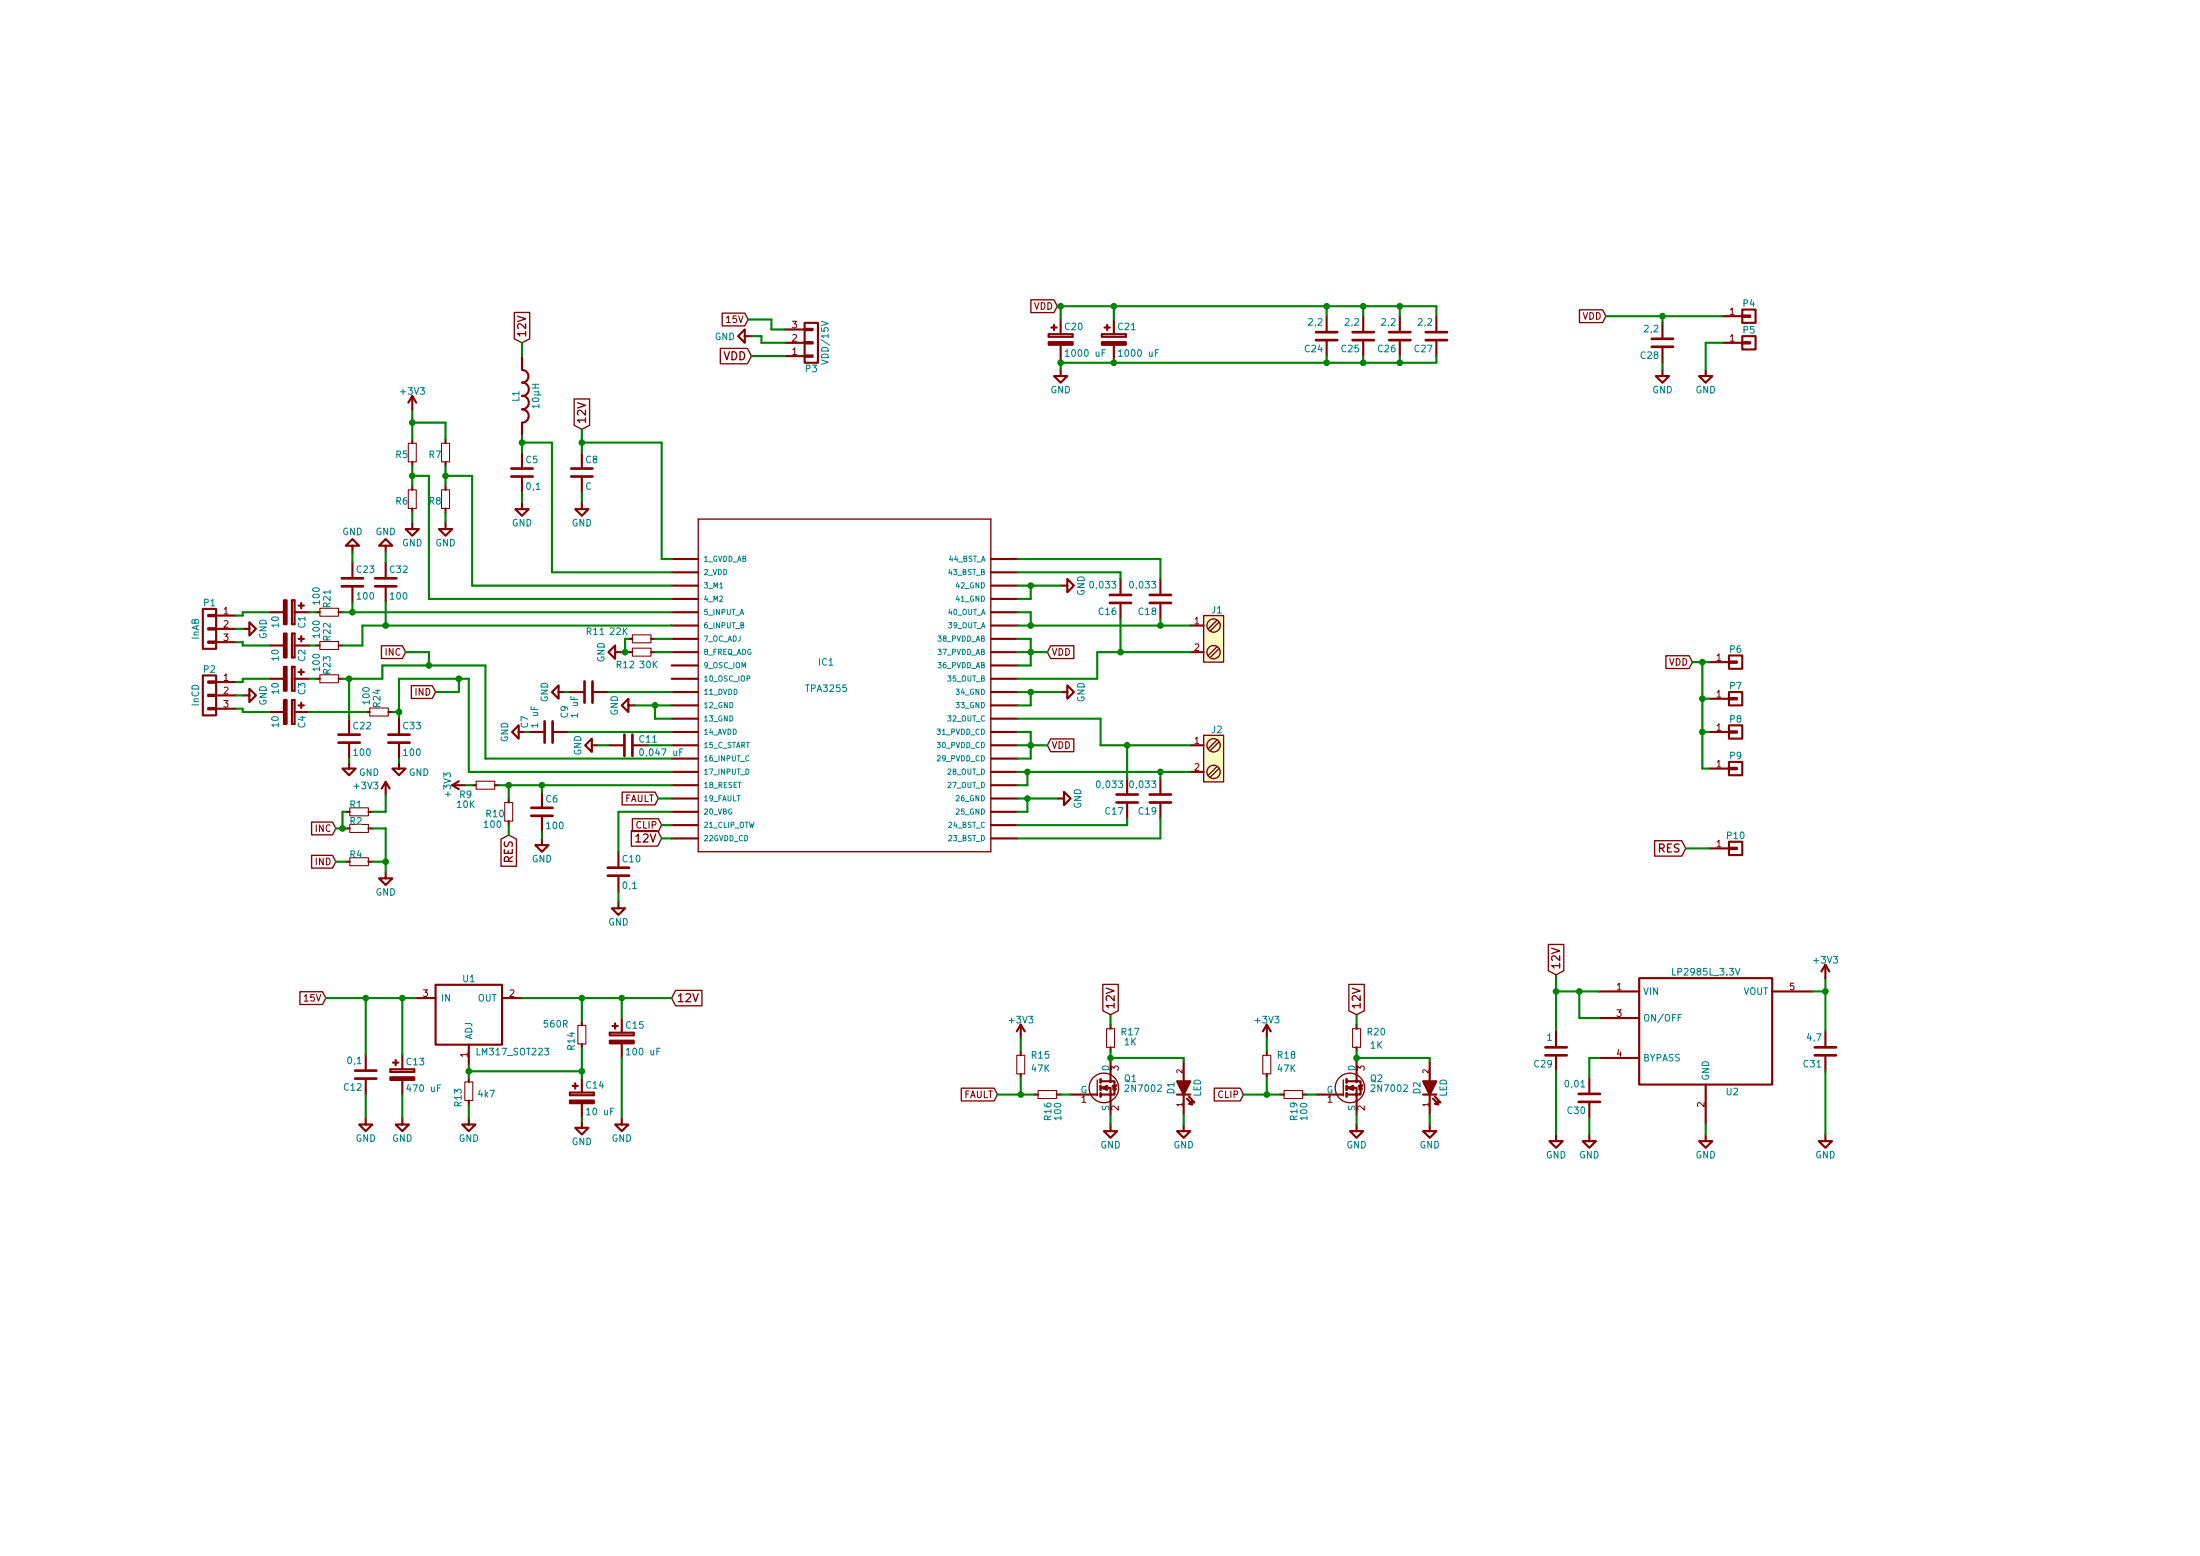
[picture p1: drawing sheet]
<svg xmlns="http://www.w3.org/2000/svg" width="420mm" height="297mm" viewBox="0 0 420 297" stroke-linecap="round" stroke-linejoin="round" font-family="sans-serif">
<g fill="none" stroke="#840000" stroke-width=".2">
<path d="M78 84.6h1.5v3.6h-1.5zM78 93.5h1.5v3.6h-1.5zM84.3 84.6h1.6v3.6h-1.6zM84.3 93.5h1.6v3.6h-1.6zM61.1 116.1h3.5v1.5h-3.5zM61.1 122.5h3.5v1.5h-3.5zM61.1 128.8h3.5v1.5h-3.5zM70.6 135.2h3.6v1.5h-3.6zM120.8 123.7h3.5v1.6h-3.5zM120.8 121.2h3.5v1.5h-3.5zM66.8 157.4h3.6v1.5h-3.6zM66.8 154.2h3.6v1.5h-3.6z"/>
<path d="M90.9 149.1h3.6v1.6h-3.6zM96.4 153.2h1.5v3.6h-1.5zM66.8 163.7h3.6v1.6h-3.6zM110.4 195.7h1.5v3.6h-1.5zM211.3 196.4h1.6v3.5h-1.6zM258.3 196.4h1.5v3.5h-1.5zM88.8 206.5h1.5v3.6h-1.5zM194.2 201.5h1.5v3.5h-1.5zM198.2 208.2h3.6v1.5h-3.6zM241.2 201.5h1.5v3.5h-1.5zM245.2 208.2h3.6v1.5h-3.6z"/>
</g>
<g fill="none" stroke="#840000" stroke-width=".41">
<path d="M332.7 59.1h2.6v2.5h-2.6zM78.7 75.6v2.5M78.7 75.6l-.7 1.3M78.7 75.6l.8 1.3M99.7 68v2.5M99.7 75.6a1.3 1.3 0 0 1 1.3 1.2 1.3 1.3 0 0 1-1.3 1.3 1.27 1.27 0 0 1 1.3 1.3 1.27 1.27 0 0 1-1.3 1.3M99.7 73a1.3 1.3 0 0 1 1.3 1.3 1.3 1.3 0 0 1-1.3 1.3M99.7 70.6a1.22 1.22 0 0 1 1.2 1.2 1.22 1.22 0 0 1-1.2 1.3M142.2 64.2v-1.3l-1.2 1.3 1.2 1.2v-1.2h1.3M149.9 65.4h3.8M149.9 68h3.8M149.9 62.9h3.8"/>
<path d="M153.7 62.8h1.5v.2h-1.5zM153.7 65.3h1.5v.3h-1.5zM153.7 67.9h1.5v.2h-1.5zM153.7 61.6h2.5v7.7h-2.5zM200.3 63.8v.5zM200.3 64.3h4.6zM200.3 63.8h4.6zM200.8 62.5h1M201.3 62v1M202.6 70.5v1.3h1.2l-1.2 1.3-1.3-1.3h1.3M202.6 61v2.8M202.6 65.8v2.8"/>
<path d="M204.9 63.8v.5zM210.4 63.8v.5zM210.4 64.3h4.6zM210.4 63.8h4.6zM210.9 62.5h1.1M211.5 62v1M212.7 61v2.8M212.7 65.8v2.8M215 63.8v.5zM253.4 60.4v2.8M253.4 65.2v2.8M260.3 60.4v2.8"/>
<path d="M260.3 65.2v2.8M267.3 60.4v2.8M267.3 65.2v2.8M274.3 60.4v2.8M274.3 65.2v2.8M317.5 70.5v1.3h1.3l-1.3 1.3-1.3-1.3h1.3M317.5 61.6v2.8M317.5 66.5v2.8M325.8 70.5v1.3h1.2l-1.2 1.3-1.3-1.3h1.3M328.9 60.4h3.8M328.9 65.4h3.8M332.7 60.2h1.6v.3h-1.6z"/>
<path d="M332.7 65.3h1.6v.3h-1.6zM332.7 64.2h2.6v2.5h-2.6zM78.7 99.7v1.3h1.3l-1.3 1.3-1.2-1.3h1.2M78.7 83.9v.7M78.7 88.2v.7M78.7 92.7v.8M78.7 97.1v.7M85.1 99.7v1.3h1.3l-1.3 1.3-1.3-1.3h1.3M85.1 83.9v.7M85.1 88.2v.7M85.1 92.7v.8M85.1 97.1v.7"/>
<path d="M99.7 95.9v1.3h1.3l-1.3 1.3-1.3-1.3h1.3M99.7 80.7v2.5M99.7 86.4v2.8M99.7 91.2v2.8M111.1 95.9v1.3h1.3l-1.3 1.3-1.2-1.3h1.2M111.1 86.4v2.8M111.1 91.2v2.8M38.7 116.2h2.6v7.7h-2.6zM39.8 119.9h1.5v.3h-1.5zM39.8 117.4h1.5v.2h-1.5zM41.3 117.5h3.8M51.4 116.9h2.8"/>
<path d="M55.8 114.6h.5zM55.8 114.6v4.6zM55.8 119.2h.5zM56.3 114.6v4.6zM56.3 116.9h2.8M57 115.6h1M57.5 115.1v1M60.3 116.9h.8M64.6 116.9h.8M67.3 104.2h1.3l-1.3-1.3-1.3 1.3h1.3v1.2M67.3 107.4v2.7M67.3 112.2v2.8"/>
<path d="M73.7 104.2h1.2l-1.2-1.3-1.3 1.3h1.3v1.2M73.7 107.4v2.7M73.7 112.2v2.8M128.3 119.4h5M128.3 106.7h5M128.3 109.3h5M128.3 111.8h5M128.3 114.3h5M128.3 116.9h5M189.2 119.4h5.1M189.2 106.7h5.1M189.2 109.3h5.1"/>
<path d="M189.2 111.8h5.1M189.2 114.3h5.1M189.2 116.9h5.1M202.6 111.8h1.2v-1.3l1.3 1.3-1.3 1.3v-1.3M214 110.5v2.8M214 115.4v2.7M221.6 110.5v2.8M221.6 115.4v2.7M227.3 119.4h2.6M38.7 128.9h2.6v7.7h-2.6zM39.8 122.5h1.5v.2h-1.5zM39.8 135.2h1.5v.2h-1.5z"/>
<path d="M39.8 132.6h1.5v.3h-1.5zM39.8 130.1h1.5v.2h-1.5zM41.3 120.1h3.8M41.3 122.6h3.8M41.3 130.2h3.8M41.3 132.8h3.8M41.3 135.3h3.8M46.4 120.1h1.2v-1.3l1.3 1.3-1.3 1.2v-1.2M46.4 132.8h1.2v-1.3l1.3 1.3-1.3 1.2v-1.2M51.4 129.6h2.8M51.4 123.2h2.8M51.4 135.9h2.8"/>
<path d="M55.8 120.9h.5zM55.8 120.9v4.6zM55.8 125.5h.5zM55.8 127.3h.5zM55.8 127.3v4.6zM55.8 131.9h.5zM55.8 133.6h.5zM55.8 133.6v4.6zM55.8 138.2h.5zM56.3 120.9v4.6zM56.3 127.3v4.6zM56.3 133.6v4.6z"/>
<path d="M56.3 129.6h2.8M56.3 123.2h2.8M56.3 135.9h2.8M57 122h1M57 134.7h1M57 128.3h1M57.5 121.4v1.1M57.5 127.8v1M57.5 134.1v1.1M60.3 129.6h.8M60.3 123.2h.8M64.6 129.6h.8"/>
<path d="M64.6 123.2h.8M66.7 137.2v2.8M69.8 135.9h.8M74.2 135.9h.7M76.2 137.2v2.8M99.1 139.7v-1.2l-1.3 1.2 1.3 1.3v-1.3h1.2M101 139.7h2.8M105.8 139.7h2.8M106.7 132.1v-1.3l-1.3 1.3 1.3 1.3v-1.3h1.2M108.6 132.1h2.8M113.4 132.1h2.8M117.5 124.5v-1.3l-1.3 1.3 1.3 1.3v-1.3h1.2"/>
<path d="M120 134.7v-1.3l-1.3 1.3 1.3 1.2v-1.2h1.3M120 124.5h.8M120 122h.8M124.3 124.5h.8M124.3 122h.8M128.3 124.5h5M128.3 122h5M128.3 127h5M128.3 129.6h5M128.3 132.1h5M128.3 139.7h5M128.3 134.7h5"/>
<path d="M128.3 137.2h5M189.2 124.5h5.1M189.2 122h5.1M189.2 127h5.1M189.2 129.6h5.1M189.2 132.1h5.1M189.2 139.7h5.1M189.2 134.7h5.1M189.2 137.2h5.1M202.6 132.1h1.2v-1.3l1.3 1.3-1.3 1.3v-1.3M227.3 124.5h2.6M326.4 139.7h3.8"/>
<path d="M326.4 126.4h3.8M326.4 133.4h3.8M330.2 126.3h1.5v.2h-1.5zM330.2 125.1h2.5v2.6h-2.5zM330.2 133.3h1.5v.2h-1.5zM330.2 132.1h2.5v2.6h-2.5zM330.2 139.6h1.5v.3h-1.5zM330.2 138.5h2.5v2.5h-2.5zM66 155h.8M66 158.2h.8M66.7 145.5v1.2h1.2l-1.2 1.3-1.3-1.3h1.3M66.7 142v2.8"/>
<path d="M70.4 155h.7M70.4 158.2h.7M73.7 149.3l-.8 1.2M73.7 149.3v2.5M73.7 149.3l.7 1.2M76.2 145.5v1.2h1.3l-1.3 1.3-1.3-1.3h1.3M76.2 142v2.8M86.4 149.9h2.5M86.4 149.9l1.2 .8M87.6 149.1l-1.2 .8M90.2 149.9h.7M94.5 149.9h.7"/>
<path d="M97.2 152.4v.8M97.2 156.8v.7M103.5 151.2v2.8M103.5 156v2.8M113 142.3v-1.3l-1.2 1.3 1.2 1.2v-1.2h1.3M116.2 142.3h2.8M121 142.3h2.8M128.3 149.9h5M128.3 142.3h5M128.3 147.4h5M128.3 155h5M128.3 157.5h5"/>
<path d="M128.3 144.8h5M128.3 152.4h5M189.2 149.9h5.1M189.2 142.3h5.1M189.2 147.4h5.1M189.2 155h5.1M189.2 157.5h5.1M189.2 144.8h5.1M189.2 152.4h5.1M201.9 152.4h1.3v-1.2l1.3 1.2-1.3 1.3v-1.3M215.3 148.6v2.8M215.3 153.5v2.7"/>
<path d="M221.6 148.6v2.8M221.6 153.5v2.7M227.3 142.3h2.6M227.3 147.4h2.6M326.4 146.7h3.8M330.2 146.6h1.5v.2h-1.5zM330.2 145.5h2.5v2.5h-2.5zM66 164.5h.8M70.4 164.5h.7M73.7 166.4v1.3h1.2l-1.2 1.2-1.3-1.2h1.3M103.5 160.1v1.2h1.3l-1.3 1.3-1.3-1.3h1.3M118.1 172.1v1.3h1.3l-1.3 1.3-1.3-1.3h1.3"/>
<path d="M118.1 162.6v2.8M118.1 167.4v2.8M128.3 160.1h5M189.2 160.1h5.1M326.4 162h3.8M330.2 161.8h1.5v.3h-1.5zM330.2 160.7h2.5v2.5h-2.5zM79.4 190.5h3.8M83.2 188h12.7v11.4h-12.7zM89.5 199.4v3.8M95.9 190.5h3.8M111.1 195v.7"/>
<path d="M111.1 199.3v.8M116.5 197.1v.5zM116.5 197.6h4.5zM116.5 197.1h4.5zM117 195.9h1M117.5 195.4v1M118.7 194.3v2.8M118.7 199.2v2.8M121 197.1v.5zM194.9 195.6v2.6M194.9 195.6l-.7 1.3M194.9 195.6l.8 1.3"/>
<path d="M212.1 195.6v.8M212.1 199.9v.8M241.9 195.6v2.6M241.9 195.6l-.7 1.3M241.9 195.6l.8 1.3M259.1 195.6v.8M259.1 199.9v.8M297.2 196.9v2.8M305.4 189.3h7.7M305.4 194.3h7.7M313.1 186.7h25.4v20.3h-25.4zM338.5 189.3h7.6"/>
<path d="M348.6 184.2v2.5M348.6 196.9v2.8M348.6 184.2l-.7 1.3M348.6 184.2l.8 1.3M69.8 213.4v1.3h1.3l-1.3 1.2-1.2-1.2h1.2M69.8 201.3v2.8M69.8 206.2v2.8M74.5 204.1v.5zM74.5 204.6h4.6zM74.5 204.1h4.6zM75.1 202.9h1M75.6 202.3v1.1"/>
<path d="M76.8 213.4v1.3h1.3l-1.3 1.2-1.2-1.2h1.2M76.8 201.3v2.8M76.8 206.2v2.8M79.1 204.1v.5zM89.5 213.4v1.3h1.3l-1.3 1.2-1.2-1.2h1.2M89.5 205.8v.7M89.5 210.1v.8M108.8 208.6v.5zM108.8 209.1h4.6zM108.8 208.6h4.6zM109.3 207.3h1.1M109.9 206.8v1"/>
<path d="M111.1 214v1.3h1.3l-1.3 1.3-1.2-1.3h1.2M111.1 205.8v2.8M111.1 210.6v2.8M113.4 208.6v.5zM118.7 213.4v1.3h1.3l-1.3 1.2-1.2-1.2h1.2M194.9 200.7v.8M194.9 205v.8M197.5 209h.7M201.8 209h.8M204.5 209h5M210.3 209h1.8v3.8M212.1 202.6v3.8h-1.8"/>
<path d="M212.1 206.4h.8v2.6h-.8v-1.3h-1.8M212.1 214.7v1.2h1.3l-1.3 1.3-1.3-1.3h1.3M213.2 207.2l-.7 .2M224.8 209h2.5M226.1 214.7v1.2h1.2l-1.2 1.3-1.3-1.3h1.3M226.1 202.6v3.8M226.1 209v3.8M226.7 209.7l1 1.2-.6-.2M227.1 209.3l1 1.2-.6-.2M241.9 200.7v.8M241.9 205v.8M244.5 209h.7"/>
<path d="M248.8 209h.8M251.5 209h5M257.3 209h1.8v3.8M259.1 202.6v3.8h-1.8M259.1 206.4h.7v2.6h-.7v-1.3h-1.8M259.1 214.7v1.2h1.2l-1.2 1.3-1.3-1.3h1.3M260.2 207.2l-.7 .2M271.8 209h2.5M273 214.7v1.2h1.3l-1.3 1.3-1.2-1.3h1.2M273 202.6v3.8M273 209v3.8M273.7 209.7l1 1.2-.6-.2"/>
<path d="M274.1 209.3l1 1.2-.7-.2M297.2 216.6v1.2h1.2l-1.2 1.3-1.3-1.3h1.3M297.2 201.7v2.8M303.5 216.6v1.2h1.3l-1.3 1.3-1.2-1.3h1.2M303.5 205.8v2.8M303.5 210.6v2.8M305.4 202h7.7M325.8 216.6v1.2h1.2l-1.2 1.3-1.3-1.3h1.3M325.8 207v7.7M348.6 216.6v1.2h1.3l-1.3 1.3-1.3-1.3h1.3M348.6 201.7v2.8"/>
<circle cx="212.1" cy="206.4" r=".13"/>
<circle cx="212.1" cy="209" r=".13"/>
<circle cx="259.1" cy="206.4" r=".13"/>
<circle cx="259.1" cy="209" r=".13"/>
</g>
<g fill="none" stroke="#840000" stroke-width=".51">
<path d="M251.3 63.4h4.1M251.3 64.9h4.1M258.3 63.4h4.1M258.3 64.9h4.1M265.3 63.4h4.1M265.3 64.9h4.1M272.3 63.4h4.1M272.3 64.9h4.1M315.5 64.7h4M315.5 66.2h4M97.7 91h4M97.7 89.4h4"/>
<path d="M109.1 91h4.1M109.1 89.4h4.1M65.3 111.9h4M65.3 110.4h4M71.6 111.9h4.1M71.6 110.4h4.1M212 113.6h4M212 115.1h4M219.6 113.6h4M219.6 115.1h4M104 137.7v4.1M105.5 137.7v4.1"/>
<path d="M111.6 130.1v4M113.2 130.1v4M64.6 141.8h4.1M64.6 140.2h4.1M74.2 141.8h4M74.2 140.2h4M101.5 155.7h4M101.5 154.2h4M119.3 140.2v4.1M120.8 140.2v4.1M213.2 151.7h4.1M213.2 153.2h4.1"/>
<path d="M219.6 151.7h4M219.6 153.2h4M116.1 167.2h4M116.1 165.6h4M295.1 199.9h4.1M346.6 199.9h4M67.8 204.4h4.1M67.8 205.9h4.1M210.2 206v.7M210.2 207.3v.8M210.2 208.7v.6M257.2 206v.7"/>
<path d="M257.2 207.3v.8M257.2 208.7v.6M295.1 201.5h4.1M301.5 208.8h4.1M301.5 210.3h4.1M346.6 201.5h4"/>
</g>
<g fill="none" stroke="#008484" stroke-width=".2">
<path d="M101.7 73.4h1.2M102.2 73.4v.7M102.9 77.5h-1.2l.3 .4M102.9 77.2v.7M203.5 67.1l.3-.3v1.2M203.5 68h.7M211.1 66.8h-.6v1.2M213.6 67.1l.4-.3v1.2M213.6 68h.7M221.3 66.8h-.7v1.2M122.3 143.1l.2-.1a.67 .67 0 0 1 .4 .6 .67 .67 0 0 1-.4 .6l-.3-.5zM130.4 143h-.6v1.2"/>
<path d="M321.1 193.7h-.6v1.2M331.4 184.9l.5 1.2 .4-1.2"/>
</g>
<g fill="none" stroke="#840000" stroke-width=".25">
<path d="M98.2 59.7h3v5l-1.5 .7-1.5-.7zM137.9 59.8h4.3l.7 1.2-.7 1.2h-4.3zM196.9 57.2h4.4l.6 1.3-.6 1.2h-4.4zM301.7 59.1h4.4l.6 1.3-.6 1.2h-4.4zM109.7 76.2h2.9v5l-1.5 .8-1.4-.8zM137.6 66.5h5.1l.8 1.5-.8 1.5h-5.1zM133.3 99.1h55.9v63.5h-55.9zM229.9 117.5h3.8v8.9h-3.8zM232.4 118.4l-1.6 1.7M232.8 118.8l-1.7 1.6M72.8 123.3h4l.7 1.2-.7 1.2h-4zM78.6 130.9h3.9l.7 1.2-.7 1.2h-3.9z"/>
<path d="M200.7 123.3h4.4v2.4h-4.4l-.7-1.2zM232.4 123.5l-1.6 1.6M232.8 123.9l-1.7 1.6M318.2 125.2h4.4l.6 1.2-.6 1.2h-4.4zM59.5 156.9h4l.6 1.3-.6 1.2h-4zM118.8 151.2h6.3l.6 1.2-.6 1.3h-6.3zM120.6 158.6h5l.8 1.5-.8 1.4h-5zM120.8 156.3h4.9l.7 1.2-.7 1.2h-4.9zM200.7 141.1h4.4v2.4h-4.4l-.7-1.2zM229.9 140.4h3.8v8.9h-3.8zM232.4 141.3l-1.6 1.6M232.4 146.3l-1.6 1.7"/>
<path d="M232.8 146.7l-1.7 1.7M232.8 141.6l-1.7 1.7M59.5 163.3h4l.6 1.2-.6 1.2h-4zM95.7 160.2l1.5-.8 1.4 .8v5.2h-2.9zM316 160.5h5.2l.7 1.5-.7 1.4h-5.2zM57.3 189.3h4.3l.6 1.2-.6 1.3h-4.3zM129 189.1h5.1v2.9h-5.1l-.7-1.5zM210.6 187.9h3v5l-1.5 .8-1.5-.8zM257.6 187.9h3v5l-1.5 .8-1.5-.8zM295.7 180.3h3v5l-1.5 .8-1.5-.8zM183.6 207.7h6.3l.6 1.3-.6 1.2h-6.3zM209.5 206.2v3"/>
<path d="M231.9 207.7h5l.6 1.3-.6 1.2h-5zM256.5 206.2v3"/>
<circle cx="231.8" cy="119.4" r="1.27"/>
<circle cx="231.8" cy="124.5" r="1.27"/>
<circle cx="231.8" cy="147.4" r="1.27"/>
<circle cx="231.8" cy="142.3" r="1.27"/>
<circle cx="210.8" cy="207.7" r="2.82"/>
<circle cx="257.8" cy="207.7" r="2.82"/>
</g>
<g fill="#ffffc2" stroke="#ffffc2" stroke-width=".19">
<path d="M229.9 117.5h3.8v8.9h-3.8z"/>
<path d="M229.9 140.4h3.8v8.9h-3.8z"/>
</g>
<g fill="#840000" stroke="#840000" stroke-width=".41">
<path d="M200.3 65.3h4.6v.5h-4.6z"/>
<path d="M210.4 65.3h4.6v.5h-4.6z"/>
<path d="M74.5 205.6h4.6v.6h-4.6z"/>
<path d="M116.5 198.7h4.5v.5h-4.5z"/>
<path d="M108.8 210.1h4.6v.5h-4.6z"/>
<path d="M212.9 207.3l.2 .6h-.5z"/>
<path d="M210.4 207.7l1.1-.4v.8z"/>
<path d="M224.8 206.4h2.5l-1.2 2.6z"/>
<path d="M259.8 207.3l.3 .6h-.5z"/>
<path d="M257.4 207.7l1-.4v.8z"/>
<path d="M271.8 206.4h2.5l-1.3 2.6z"/>
<path d="M54.2 114.6h.5v4.6h-.5z"/>
<path d="M54.2 120.9h.5v4.6h-.5z"/>
<path d="M54.2 127.3h.5v4.6h-.5z"/>
<path d="M54.2 133.6h.5v4.6h-.5z"/>
</g>
<g fill="none" stroke="#008400" stroke-width=".41">
<path d="M201.9 58.5h72.4v1.9M202.6 58.5v2.5M212.7 58.5v2.5M253.4 58.5v1.9M260.3 58.5v1.9M267.3 58.5v1.9M78.7 78.1v5.8M99.7 65.4v2.6M142.9 61h4.4v1.9h2.6M143.5 64.2h1.9v1.2h4.5M143.5 68h6.4M202.6 68.6v1.9"/>
<path d="M212.7 68.6v.7M253.4 68v1.3M260.3 68v1.3M267.3 68v1.3M274.3 68v1.3h-71.7M306.7 60.4h22.2M317.5 60.4v1.2M317.5 69.3v1.2M328.9 65.4h-3.1v5.1M78.7 90.8h3.2v23.5h46.4M78.7 88.9v3.8M78.7 97.8v1.9"/>
<path d="M78.7 80.7h6.4v3.2M85.1 90.8h5.1v21h38.1M85.1 88.9v3.8M85.1 97.8v1.9M99.7 84.5h5.7v24.8h22.9M99.7 83.2v3.2M99.7 94v1.9M111.1 82v4.4M111.1 94v1.9M111.1 84.5h15.3v22.2h1.9M51.4 116.9h-5v.6h-1.3M59.1 116.9h1.2"/>
<path d="M65.4 116.9h62.9M67.3 105.4v2M67.3 115v1.9M73.7 105.4v2M73.7 115v4.4M128.3 119.4h-59.1v3.8h-3.8M194.3 116.9h2.5v2.5M194.3 119.4h33M194.3 111.8h8.3M194.3 109.3h19.7v1.2M194.3 106.7h27.3v3.8M196.8 111.8v2.5h-2.5"/>
<path d="M214 118.1v6.4M221.6 118.1v1.3M45.1 122.6h1.3v.6h5M45.1 135.3h1.3v.6h5M45.1 120.1h1.3M45.1 132.8h1.3M51.4 129.6h-5v.6h-1.3M59.1 129.6h1.2M59.1 123.2h1.2M59.1 135.9h10.7M65.4 129.6h7.6v-2.6h19.7v17.8h35.6M66.7 129.6v7.6"/>
<path d="M74.9 135.9h1.3M76.2 137.2v-7.6h13.3v17.8h38.8M77.5 124.5h4.4v2.5M87.6 129.6v2.5h-4.4M100.3 139.7h.7M107.9 132.1h.7M108.6 139.7h19.7M116.2 132.1h12.1M118.7 124.5h1.3M120 122h-.6v2.5M121.3 134.7h7M125.1 122h3.2"/>
<path d="M125.1 124.5h3.2M125.1 134.7v2.5h3.2M194.3 122h2.5v5h-2.5M194.3 139.7h2.5v5.1h-2.5M194.3 124.5h5.7M194.3 137.2h15.9v5.1h17.1M194.3 132.1h8.3M196.8 132.1v2.6h-2.5M227.3 124.5h-17.8v5.1h-15.2M323.2 126.4h3.2M325.1 139.7h1.3M325.1 126.4v20.3h1.3"/>
<path d="M325.1 133.4h1.3M64.1 158.2h1.9M66 155h-.6v3.2M66.7 144.8v.7M71.1 158.2h2.6v8.2M73.7 151.8v3.2h-2.6M76.2 144.8v.7M88.9 149.9h1.3M95.2 149.9h33.1M97.2 149.9v2.5M97.2 157.5v1.9M103.5 149.9v1.3"/>
<path d="M103.5 158.8v1.3M114.3 142.3h1.9M123.8 142.3h4.5M125.7 152.4h2.6M126.4 157.5h1.9M128.3 155h-10.2v7.6M194.3 147.4h33M194.3 142.3h5.7M194.3 152.4h7.6M196.2 147.4v2.5h-1.9M196.2 152.4v2.6h-1.9M215.3 156.2v1.3h-21"/>
<path d="M215.3 142.3v6.3M221.6 147.4v1.2M221.6 156.2v3.9h-27.3M64.1 164.5h1.9M71.1 164.5h2.6M118.1 170.2v1.9M126.4 160.1h1.9M321.9 162h4.5M62.2 190.5h17.2M69.8 190.5v10.8M76.8 190.5v10.8M99.7 190.5h28.6"/>
<path d="M111.1 190.5v4.5M118.7 190.5v3.8M194.9 198.2v2.5M212.1 193.7v1.9M241.9 198.2v2.5M259.1 193.7v1.9M297.2 186.1v10.8M297.2 189.3h8.2M301.6 189.3v5h3.8M346.1 189.3h2.5M348.6 186.7v10.2M69.8 209v4.4"/>
<path d="M76.8 209v4.4M89.5 203.2v2.6M89.5 210.9v2.5M89.5 204.5h21.6M111.1 200.1v5.7M111.1 213.4v.6M118.7 202v11.4M190.5 209h7M194.9 205.8v3.2M202.6 209h1.9M212.1 200.7v1.9M212.1 212.8v1.9"/>
<path d="M212.1 202h14v.6M226.1 212.8v1.9M237.5 209h7M241.9 205.8v3.2M249.6 209h1.9M259.1 202h13.9v.6M259.1 200.7v1.9M259.1 212.8v1.9M273 212.8v1.9M297.2 204.5v12.1M303.5 213.4v3.2M305.4 202h-1.9v3.8"/>
<path d="M325.8 214.7v1.9M348.6 204.5v12.1"/>
</g>
<g fill="#008400" stroke="#008400" stroke-width=".25">
<circle cx="317.5" cy="60.4" r=".51"/>
<circle cx="202.6" cy="58.5" r=".51"/>
<circle cx="212.7" cy="58.5" r=".51"/>
<circle cx="202.6" cy="69.3" r=".51"/>
<circle cx="212.7" cy="69.3" r=".51"/>
<circle cx="76.8" cy="190.5" r=".51"/>
<circle cx="69.9" cy="190.5" r=".51"/>
<circle cx="111.1" cy="190.5" r=".51"/>
<circle cx="89.5" cy="204.5" r=".51"/>
<circle cx="111.1" cy="204.5" r=".51"/>
<circle cx="118.7" cy="190.5" r=".51"/>
<circle cx="196.9" cy="124.5" r=".51"/>
<circle cx="196.9" cy="142.3" r=".51"/>
<circle cx="196.9" cy="111.8" r=".51"/>
<circle cx="196.9" cy="132.1" r=".51"/>
<circle cx="196.2" cy="152.4" r=".51"/>
<circle cx="125.1" cy="134.7" r=".51"/>
<circle cx="196.9" cy="119.4" r=".51"/>
<circle cx="196.2" cy="147.4" r=".51"/>
<circle cx="214" cy="124.5" r=".51"/>
<circle cx="221.6" cy="119.4" r=".51"/>
<circle cx="221.6" cy="147.4" r=".51"/>
<circle cx="215.3" cy="142.3" r=".51"/>
<circle cx="212.1" cy="202" r=".51"/>
<circle cx="194.9" cy="209" r=".51"/>
<circle cx="259.1" cy="202" r=".51"/>
<circle cx="241.9" cy="209" r=".51"/>
<circle cx="103.5" cy="149.9" r=".51"/>
<circle cx="97.2" cy="149.9" r=".51"/>
<circle cx="111.1" cy="84.5" r=".51"/>
<circle cx="99.7" cy="84.5" r=".51"/>
<circle cx="267.3" cy="69.3" r=".51"/>
<circle cx="260.3" cy="69.3" r=".51"/>
<circle cx="253.4" cy="69.3" r=".51"/>
<circle cx="267.3" cy="58.5" r=".51"/>
<circle cx="260.3" cy="58.5" r=".51"/>
<circle cx="253.4" cy="58.5" r=".51"/>
<circle cx="78.7" cy="80.7" r=".51"/>
<circle cx="85.1" cy="90.8" r=".51"/>
<circle cx="78.7" cy="90.8" r=".51"/>
<circle cx="119.4" cy="124.5" r=".51"/>
<circle cx="81.9" cy="127" r=".51"/>
<circle cx="87.6" cy="129.6" r=".51"/>
<circle cx="73.7" cy="164.5" r=".51"/>
<circle cx="65.4" cy="158.2" r=".51"/>
<circle cx="325.1" cy="126.4" r=".51"/>
<circle cx="325.1" cy="139.7" r=".51"/>
<circle cx="325.1" cy="133.4" r=".51"/>
<circle cx="301.6" cy="189.3" r=".51"/>
<circle cx="297.2" cy="189.3" r=".51"/>
<circle cx="348.6" cy="189.3" r=".51"/>
<circle cx="76.2" cy="135.9" r=".51"/>
<circle cx="66.7" cy="129.6" r=".51"/>
<circle cx="67.3" cy="116.9" r=".51"/>
<circle cx="73.7" cy="119.4" r=".51"/>
</g>
<g font-size="2.1" fill="#840000">
<text x="100.5" y="64.4" transform="rotate(-90 100.5 64.4)">12V</text>
<text x="138" y="68.7">VDD</text>
<text x="111.9" y="80.9" transform="rotate(-90 111.9 80.9)">12V</text>
<text x="121.6" y="160.8">12V</text>
<text x="97.9" y="164.8" transform="rotate(-90 97.9 164.8)">RES</text>
<text x="316.6" y="162.7">RES</text>
<text x="297.9" y="185.1" transform="rotate(-90 297.9 185.1)">12V</text>
<text x="129.3" y="191.3">12V</text>
<text x="212.9" y="192.7" transform="rotate(-90 212.9 192.7)">12V</text>
<text x="259.8" y="192.7" transform="rotate(-90 259.8 192.7)">12V</text>
</g>
<g font-size="1.8" fill="#840000">
<text x="197.4" y="59.1">VDD</text>
<text x="138.9" y="61.6">15V</text>
<text x="151.3" y="65.2">2</text>
<text x="151.3" y="62.6">3</text>
<text x="302.1" y="61">VDD</text>
<text x="330.4" y="60.1">1</text>
<text x="330.4" y="65.2">1</text>
<text x="151.3" y="67.7">1</text>
<text x="42.7" y="117.3">1</text>
<text x="42.7" y="119.8">2</text>
<text x="228.1" y="119.2">1</text>
<text x="42.7" y="122.3">3</text>
<text x="73.6" y="125.1">INC</text>
<text x="200.9" y="125.1">VDD</text>
<text x="228.1" y="124.2">2</text>
<text x="42.7" y="130">1</text>
<text x="318.6" y="127">VDD</text>
<text x="327.8" y="126.1">1</text>
<text x="42.7" y="132.5">2</text>
<text x="42.7" y="135">3</text>
<text x="79.3" y="132.8">IND</text>
<text x="327.8" y="133.1">1</text>
<text x="200.9" y="142.9">VDD</text>
<text x="228.1" y="142">1</text>
<text x="327.8" y="139.5">1</text>
<text x="228.1" y="147.1">2</text>
<text x="327.8" y="146.5">1</text>
<text x="119.1" y="153.1">FAULT</text>
<text x="60.2" y="158.8">INC</text>
<text x="121.5" y="158.2">CLIP</text>
<text x="327.8" y="161.7">1</text>
<text x="60.2" y="165.1">IND</text>
<text x="58.2" y="191.2">15V</text>
<text x="80.8" y="190.3">3</text>
<text x="97.3" y="190.3">2</text>
<text x="308.8" y="189">1</text>
<text x="341.8" y="189">5</text>
<text x="308.8" y="194.1">3</text>
<text x="89.3" y="201.8" transform="rotate(-90 89.3 201.8)">1</text>
<text x="308.8" y="201.7">4</text>
<text x="183.9" y="209.6">FAULT</text>
<text x="213.6" y="204.4" transform="rotate(-90 213.6 204.4)">3</text>
<text x="232.6" y="209.6">CLIP</text>
<text x="260.6" y="204.4" transform="rotate(-90 260.6 204.4)">3</text>
<text x="206.5" y="210.5">1</text>
<text x="213.6" y="212" transform="rotate(-90 213.6 212)">2</text>
<text x="253.5" y="210.5">1</text>
<text x="260.6" y="212" transform="rotate(-90 260.6 212)">2</text>
<text x="325.5" y="211.3" transform="rotate(-90 325.5 211.3)">2</text>
</g>
<g font-size="1.8" fill="#008484">
<text x="332.9" y="58.6">P4</text>
<text x="136.5" y="64.9">GND</text>
<text x="203.4" y="63">C20</text>
<text x="213.6" y="63">C21</text>
<text x="250" y="62.1">2,2</text>
<text x="257" y="62.1">2,2</text>
<text x="264" y="62.1">2,2</text>
<text x="270.9" y="62.1">2,2</text>
<text x="314.1" y="63.4">2,2</text>
<text x="332.9" y="63.6">P5</text>
<text x="153.9" y="71">P3</text>
<text x="158.2" y="69.1" transform="rotate(-90 158.2 69.1)">VDD/15V</text>
<text x="204" y="68.1">1000 uF</text>
<text x="214.1" y="68.1">1000 uF</text>
<text x="249.3" y="67.2">C24</text>
<text x="256.2" y="67.2">C25</text>
<text x="263.2" y="67.2">C26</text>
<text x="270.2" y="67.2">C27</text>
<text x="313.4" y="68.5">C28</text>
<text x="76.7" y="75.3">+3V3</text>
<text x="99.2" y="76.6" transform="rotate(-90 99.2 76.6)">L1</text>
<text x="103" y="77.2" transform="rotate(-90 103 77.2)">10H</text>
<text x="200.6" y="75.1">GND</text>
<text x="315.5" y="75.1">GND</text>
<text x="323.8" y="75.1">GND</text>
<text x="75.6" y="87.4">R5</text>
<text x="82" y="87.4">R7</text>
<text x="100.5" y="88.4">C5</text>
<text x="111.9" y="88.4">C8</text>
<text x="100.6" y="93.5">0,1</text>
<text x="111.8" y="93.5">C</text>
<text x="75.6" y="96.3">R6</text>
<text x="82" y="96.3">R8</text>
<text x="97.7" y="100.5">GND</text>
<text x="109.2" y="100.5">GND</text>
<text x="65.4" y="102.1">GND</text>
<text x="71.7" y="102.1">GND</text>
<text x="76.8" y="104.3">GND</text>
<text x="83.1" y="104.3">GND</text>
<text x="68.2" y="109.4">C23</text>
<text x="74.5" y="109.4">C32</text>
<text x="207.1" y="113.8" transform="rotate(-90 207.1 113.8)">GND</text>
<text x="208.4" y="112.3">0,033</text>
<text x="216" y="112.3">0,033</text>
<text x="38.9" y="115.7">P1</text>
<text x="53.2" y="119.7" transform="rotate(-90 53.2 119.7)">10</text>
<text x="58.3" y="119.9" transform="rotate(-90 58.3 119.9)">C1</text>
<text x="61.1" y="115.3" transform="rotate(-90 61.1 115.3)">100</text>
<text x="63.1" y="115.9" transform="rotate(-90 63.1 115.9)">R21</text>
<text x="68.3" y="114.4">100</text>
<text x="74.7" y="114.4">100</text>
<text x="209.9" y="117.4">C16</text>
<text x="217.5" y="117.4">C18</text>
<text x="231.4" y="117.1">J1</text>
<text x="38" y="122.1" transform="rotate(-90 38 122.1)">InAB</text>
<text x="50.9" y="122" transform="rotate(-90 50.9 122)">GND</text>
<text x="61.1" y="121.6" transform="rotate(-90 61.1 121.6)">100</text>
<text x="63.1" y="122.2" transform="rotate(-90 63.1 122.2)">R22</text>
<text x="112.1" y="121.2">R11</text>
<text x="116.5" y="121.2">22K</text>
<text x="330.4" y="124.6">P6</text>
<text x="38.9" y="128.4">P2</text>
<text x="53.2" y="126" transform="rotate(-90 53.2 126)">10</text>
<text x="58.3" y="126.2" transform="rotate(-90 58.3 126.2)">C2</text>
<text x="61.1" y="128" transform="rotate(-90 61.1 128)">100</text>
<text x="63.1" y="128.6" transform="rotate(-90 63.1 128.6)">R23</text>
<text x="115.4" y="126.5" transform="rotate(-90 115.4 126.5)">GND</text>
<text x="117.8" y="127.5">R12</text>
<text x="122.3" y="127.5">30K</text>
<text x="156.4" y="127">IC1</text>
<text x="330.4" y="131.6">P7</text>
<text x="38" y="134.8" transform="rotate(-90 38 134.8)">InCD</text>
<text x="50.9" y="134.7" transform="rotate(-90 50.9 134.7)">GND</text>
<text x="53.2" y="132.4" transform="rotate(-90 53.2 132.4)">10</text>
<text x="58.3" y="132.6" transform="rotate(-90 58.3 132.6)">C3</text>
<text x="70.6" y="134.3" transform="rotate(-90 70.6 134.3)">100</text>
<text x="72.6" y="134.9" transform="rotate(-90 72.6 134.9)">R24</text>
<text x="104.6" y="134.1" transform="rotate(-90 104.6 134.1)">GND</text>
<text x="108.5" y="137" transform="rotate(-90 108.5 137)">C9</text>
<text x="110.4" y="136.8" transform="rotate(-90 110.4 136.8)">1 uF</text>
<text x="118" y="136.6" transform="rotate(-90 118 136.6)">GND</text>
<text x="154.1" y="132.1">TPA3255</text>
<text x="207.1" y="134.1" transform="rotate(-90 207.1 134.1)">GND</text>
<text x="330.4" y="137.9">P8</text>
<text x="53.2" y="138.7" transform="rotate(-90 53.2 138.7)">10</text>
<text x="58.3" y="138.9" transform="rotate(-90 58.3 138.9)">C4</text>
<text x="67.5" y="139.2">C22</text>
<text x="77.1" y="139.2">C33</text>
<text x="97" y="141.7" transform="rotate(-90 97 141.7)">GND</text>
<text x="100.8" y="138.9" transform="rotate(-90 100.8 138.9)">C7</text>
<text x="102.7" y="138.7" transform="rotate(-90 102.7 138.7)">1 uF</text>
<text x="122.1" y="141.7">C11</text>
<text x="231.4" y="139.9">J2</text>
<text x="67.7" y="144.3">100</text>
<text x="68.5" y="148.1">GND</text>
<text x="77.2" y="144.3">100</text>
<text x="78.1" y="148.1">GND</text>
<text x="111" y="144.2" transform="rotate(-90 111 144.2)">GND</text>
<text x="122.7" y="144.3">0,047 uF</text>
<text x="330.4" y="144.9">P9</text>
<text x="66.9" y="154.2">R1</text>
<text x="67.8" y="150.6">+3V3</text>
<text x="86.1" y="152" transform="rotate(-90 86.1 152)">+3V3</text>
<text x="87.3" y="154.2">10K</text>
<text x="87.8" y="152.3">R9</text>
<text x="92.9" y="156">R10</text>
<text x="104.3" y="153.2">C6</text>
<text x="206.5" y="154.4" transform="rotate(-90 206.5 154.4)">GND</text>
<text x="209.7" y="150.4">0,033</text>
<text x="211.2" y="155.5">C17</text>
<text x="216" y="150.4">0,033</text>
<text x="217.5" y="155.5">C19</text>
<text x="66.9" y="157.4">R2</text>
<text x="92.6" y="158">100</text>
<text x="104.5" y="158.3">100</text>
<text x="329.9" y="160.2">P10</text>
<text x="66.9" y="163.7">R4</text>
<text x="101.5" y="164.6">GND</text>
<text x="119" y="164.6">C10</text>
<text x="71.7" y="171">GND</text>
<text x="119" y="169.7">0,1</text>
<text x="116.2" y="176.7">GND</text>
<text x="346.5" y="183.9">+3V3</text>
<text x="84.2" y="191.2">IN</text>
<text x="88.4" y="187.5">U1</text>
<text x="91.1" y="191.2">OUT</text>
<text x="313.8" y="189.9">VIN</text>
<text x="319.8" y="186.2">LP2985L_3.3V</text>
<text x="332.8" y="189.9">VOUT</text>
<text x="104" y="196.1">560R</text>
<text x="119.6" y="196.4">C15</text>
<text x="192.9" y="195.3">+3V3</text>
<text x="214.2" y="197.6">R17</text>
<text x="239.9" y="195.3">+3V3</text>
<text x="261.2" y="197.6">R20</text>
<text x="313.8" y="195">ON/OFF</text>
<text x="66.5" y="203.1">0,1</text>
<text x="77.7" y="203.3">C13</text>
<text x="90.2" y="198.4" transform="rotate(-90 90.2 198.4)">ADJ</text>
<text x="91.4" y="201.4">LM317_SOT223</text>
<text x="109.7" y="200.4" transform="rotate(-90 109.7 200.4)">R14</text>
<text x="120" y="201.4">100 uF</text>
<text x="197.1" y="202.1">R15</text>
<text x="214.8" y="199.5">1K</text>
<text x="244.1" y="202.1">R18</text>
<text x="261.7" y="200.2">1K</text>
<text x="293.1" y="203.7">C29</text>
<text x="295.5" y="198.7">1</text>
<text x="313.8" y="202.6">BYPASS</text>
<text x="344.5" y="203.7">C31</text>
<text x="345.2" y="198.7">4,7</text>
<text x="65.7" y="208.2">C12</text>
<text x="78.1" y="208.4">470 uF</text>
<text x="91.4" y="209.5">4k7</text>
<text x="112" y="207.8">C14</text>
<text x="197.1" y="204.6">47K</text>
<text x="206.3" y="208.7">G</text>
<text x="211.8" y="204.5" transform="rotate(-90 211.8 204.5)">D</text>
<text x="214.7" y="206.5">Q1</text>
<text x="215.2" y="208.4">2N7002</text>
<text x="224.3" y="208.8" transform="rotate(-90 224.3 208.8)">D1</text>
<text x="229.3" y="209.4" transform="rotate(-90 229.3 209.4)">LED</text>
<text x="244.1" y="204.6">47K</text>
<text x="253.3" y="208.7">G</text>
<text x="258.8" y="204.5" transform="rotate(-90 258.8 204.5)">D</text>
<text x="261.7" y="206.5">Q2</text>
<text x="262.2" y="208.4">2N7002</text>
<text x="271.2" y="208.8" transform="rotate(-90 271.2 208.8)">D2</text>
<text x="276.3" y="209.4" transform="rotate(-90 276.3 209.4)">LED</text>
<text x="299" y="207.6">0,01</text>
<text x="326.4" y="206.3" transform="rotate(-90 326.4 206.3)">GND</text>
<text x="329.7" y="209.1">U2</text>
<text x="88.1" y="211.2" transform="rotate(-90 88.1 211.2)">R13</text>
<text x="112.3" y="212.9">10 uF</text>
<text x="200.8" y="213.8" transform="rotate(-90 200.8 213.8)">R16</text>
<text x="202.7" y="213.7" transform="rotate(-90 202.7 213.7)">100</text>
<text x="211.8" y="212.1" transform="rotate(-90 211.8 212.1)">S</text>
<text x="247.8" y="213.8" transform="rotate(-90 247.8 213.8)">R19</text>
<text x="249.7" y="213.7" transform="rotate(-90 249.7 213.7)">100</text>
<text x="258.8" y="212.1" transform="rotate(-90 258.8 212.1)">S</text>
<text x="299.4" y="212.6">C30</text>
<text x="67.9" y="217.9">GND</text>
<text x="74.9" y="217.9">GND</text>
<text x="87.6" y="217.9">GND</text>
<text x="109.2" y="218.6">GND</text>
<text x="116.8" y="217.9">GND</text>
<text x="210.1" y="219.2">GND</text>
<text x="224.1" y="219.2">GND</text>
<text x="257.1" y="219.2">GND</text>
<text x="271.1" y="219.2">GND</text>
<text x="295.2" y="221.1">GND</text>
<text x="301.6" y="221.1">GND</text>
<text x="323.8" y="221.1">GND</text>
<text x="346.7" y="221.1">GND</text>
</g>
<g font-size="1.4" fill="#008484">
<text x="134.4" y="107.2">1_GVDD_AB</text>
<text x="181.2" y="107.2">44_BST_A</text>
<text x="134.4" y="109.8">2_VDD</text>
<text x="134.4" y="112.3">3_M1</text>
<text x="181.2" y="109.8">43_BST_B</text>
<text x="182.7" y="112.3">42_GND</text>
<text x="134.4" y="114.8">4_M2</text>
<text x="134.4" y="117.4">5_INPUT_A</text>
<text x="134.4" y="119.9">6_INPUT_B</text>
<text x="181.1" y="117.4">40_OUT_A</text>
<text x="181.1" y="119.9">39_OUT_A</text>
<text x="182.7" y="114.8">41_GND</text>
<text x="134.4" y="122.5">7_OC_ADJ</text>
<text x="134.4" y="125">8_FREQ_ADG</text>
<text x="179.1" y="125">37_PVDD_AB</text>
<text x="179.1" y="122.5">38_PVDD_AB</text>
<text x="134.4" y="127.5">9_OSC_IOM</text>
<text x="134.4" y="130.1">10_OSC_IOP</text>
<text x="179.1" y="127.5">36_PVDD_AB</text>
<text x="181.1" y="130.1">35_OUT_B</text>
<text x="134.4" y="132.6">11_DVDD</text>
<text x="134.4" y="135.2">12_GND</text>
<text x="134.4" y="137.7">13_GND</text>
<text x="181.1" y="137.7">32_OUT_C</text>
<text x="182.7" y="135.2">33_GND</text>
<text x="182.7" y="132.6">34_GND</text>
<text x="134.4" y="140.2">14_AVDD</text>
<text x="134.4" y="142.8">15_C_START</text>
<text x="179.1" y="142.8">30_PVDD_CD</text>
<text x="179.1" y="140.2">31_PVDD_CD</text>
<text x="134.4" y="145.3">16_INPUT_C</text>
<text x="134.4" y="147.9">17_INPUT_D</text>
<text x="179.1" y="145.3">29_PVDD_CD</text>
<text x="181.1" y="147.9">28_OUT_D</text>
<text x="134.4" y="155.5">20_VBG</text>
<text x="134.4" y="150.4">18_RESET</text>
<text x="134.4" y="152.9">19_FAULT</text>
<text x="181.1" y="150.4">27_OUT_D</text>
<text x="182.7" y="155.5">25_GND</text>
<text x="182.7" y="152.9">26_GND</text>
<text x="134.4" y="158">21_CLIP_OTW</text>
<text x="134.4" y="160.6">22GVDD_CD</text>
<text x="181.2" y="160.6">23_BST_D</text>
<text x="181.2" y="158">24_BST_C</text>
</g>
<g font-size="1.4" fill="#840000">
<text x="225.8" y="204.9" transform="rotate(-90 225.8 204.9)">2</text>
<text x="272.8" y="204.9" transform="rotate(-90 272.8 204.9)">2</text>
<text x="225.8" y="211.2" transform="rotate(-90 225.8 211.2)">1</text>
<text x="272.8" y="211.2" transform="rotate(-90 272.8 211.2)">1</text>
</g>
</svg>
